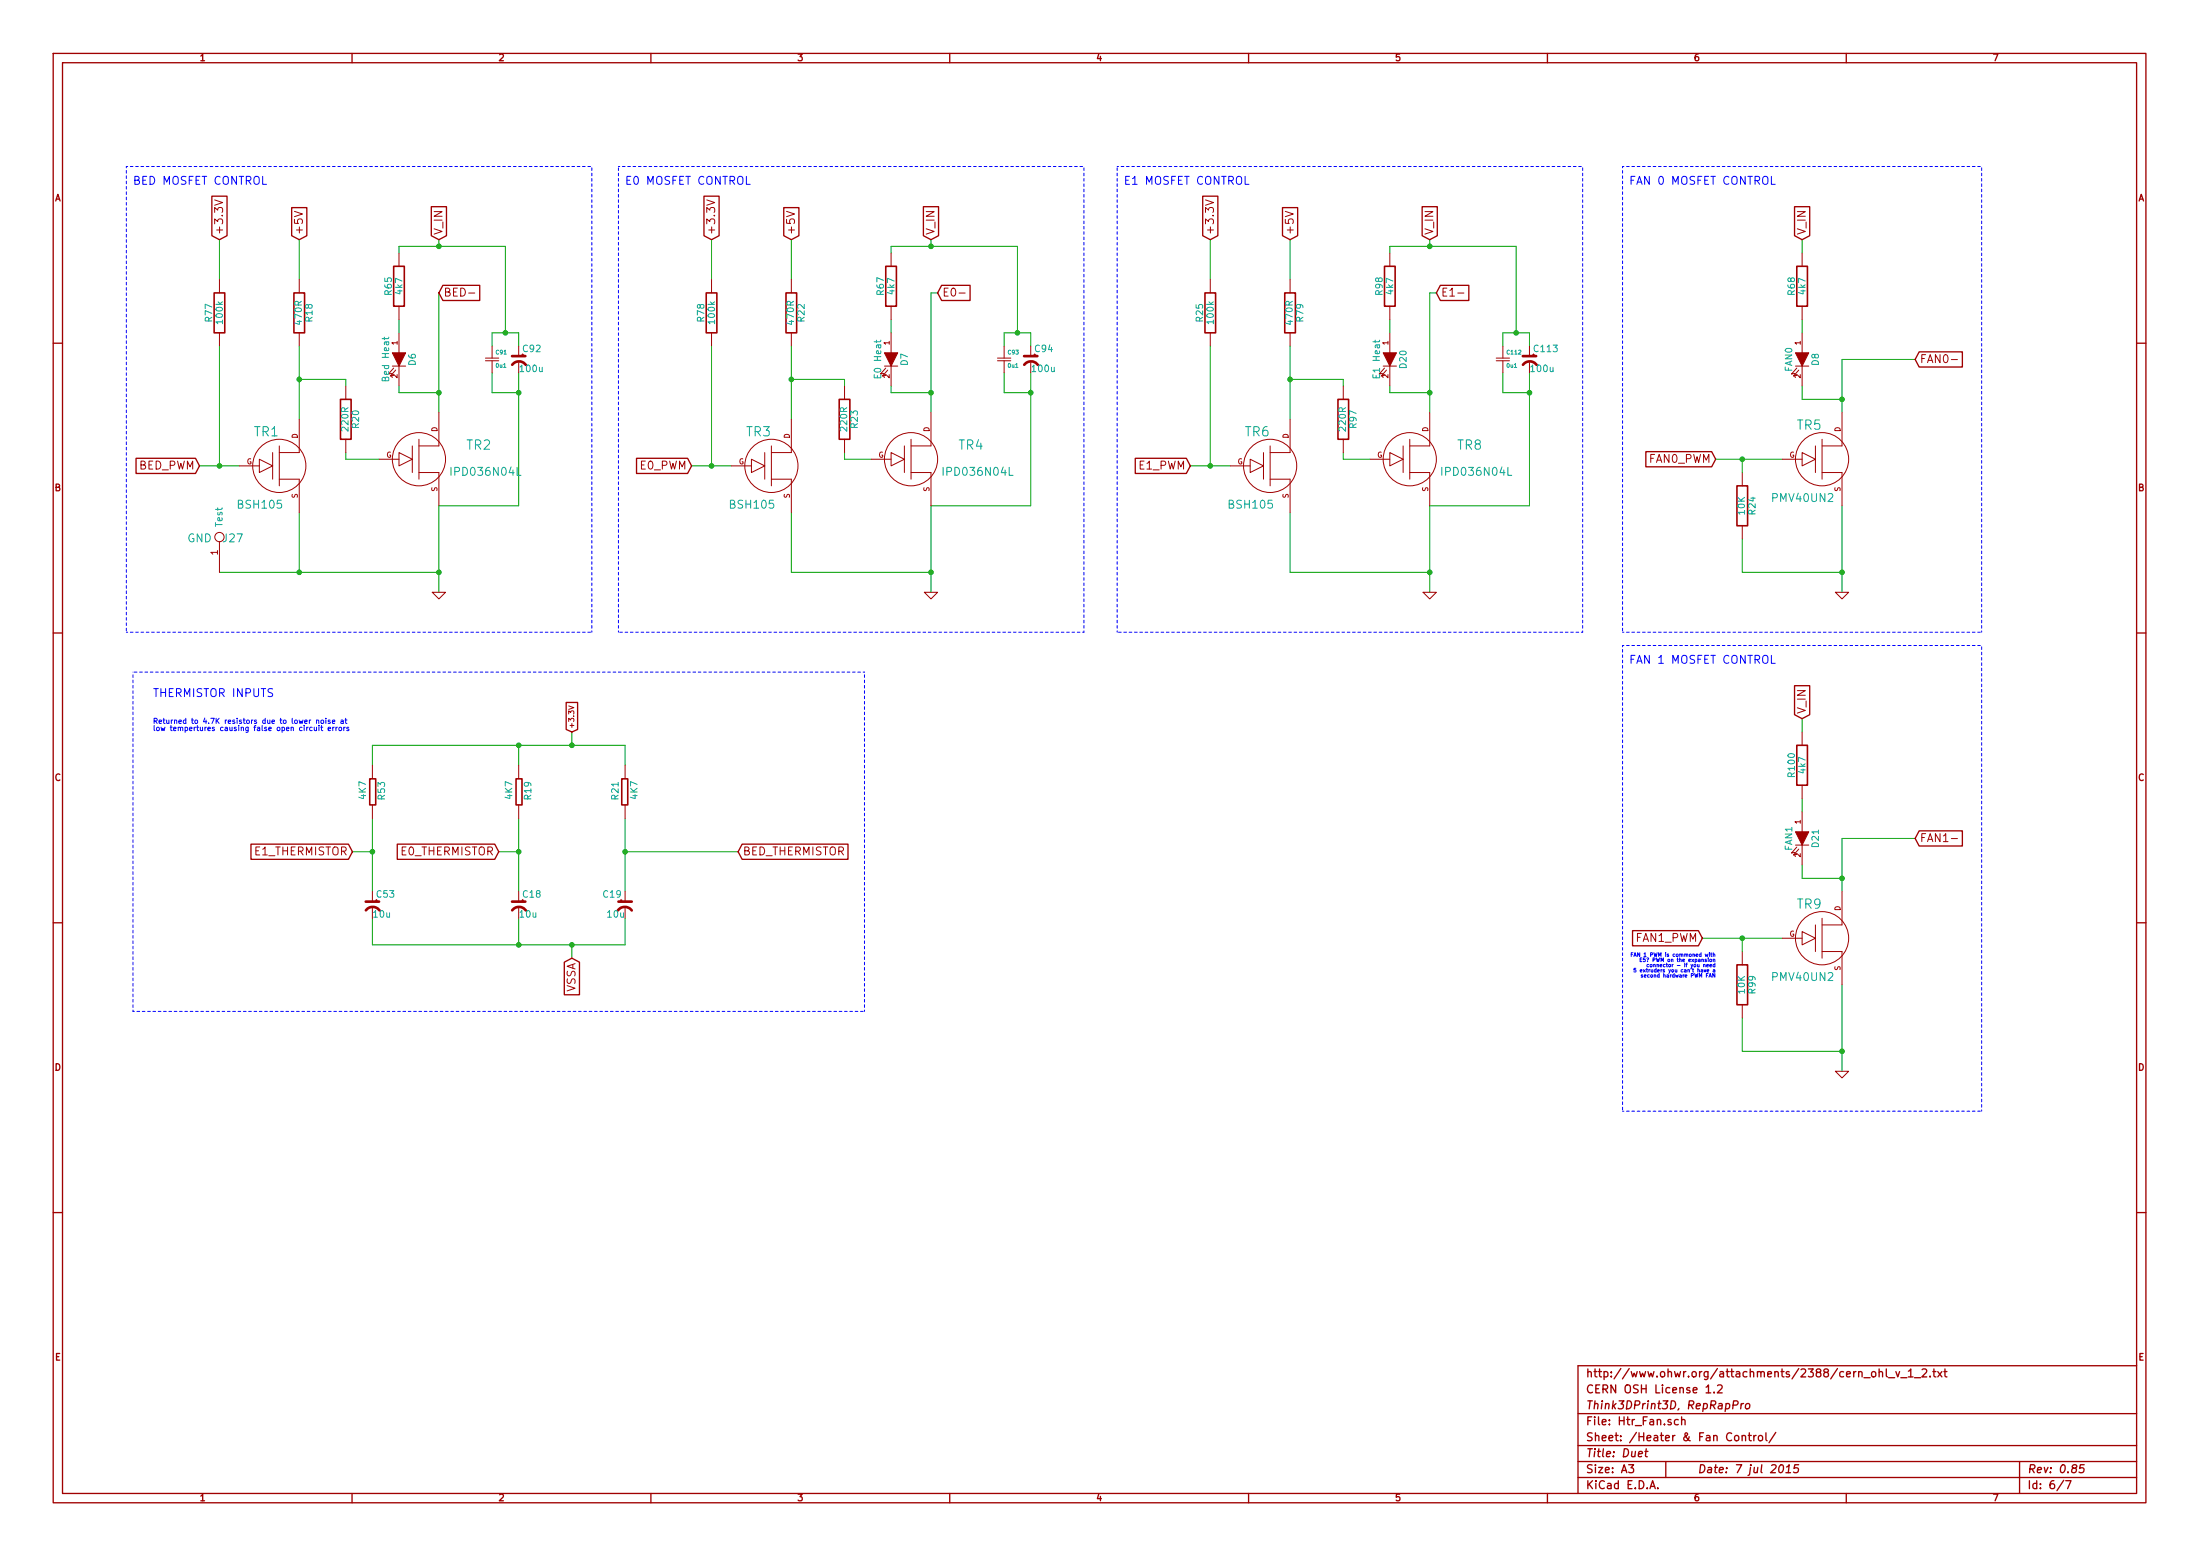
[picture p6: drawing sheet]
<svg xmlns="http://www.w3.org/2000/svg" width="420mm" height="297mm" viewBox="0 0 420 297" stroke-linecap="round" stroke-linejoin="round" font-family="sans-serif">
<g fill="none" stroke="#a00000" stroke-width=".25">
<path d="M10.2 10.2h399.6v276.7h-399.6zM11.9 12h396.2v273.1h-396.2zM67.2 10.2v1.8M124.3 10.2v1.8M181.4 10.2v1.8M238.5 10.2v1.8M295.5 10.2v1.8M352.6 10.2v1.8M40.5 37.5h2.9v7.5l-1.5 .8-1.4-.8zM55.7 39.6h2.9v5.4l-1.5 .8-1.4-.8zM82.4 39.5h2.9v5.5l-1.5 .8-1.4-.8zM134.4 37.5h2.9v7.5l-1.4 .8-1.5-.8z"/>
<path d="M149.7 39.6h2.9v5.4l-1.5 .8-1.4-.8zM176.4 39.5h2.8v5.5l-1.4 .8-1.4-.8zM229.7 37.5h2.9v7.5l-1.5 .8-1.4-.8zM244.9 39.6h2.9v5.4l-1.4 .8-1.5-.8zM271.6 39.5h2.9v5.5l-1.5 .8-1.4-.8zM342.7 39.5h2.9v5.5l-1.4 .8-1.5-.8zM84.6 54.5h7v2.9h-7l-.8-1.5zM179.8 54.5h5.5v2.9h-5.5l-.7-1.5zM275.1 54.5h5.4v2.9h-5.4l-.8-1.5zM10.2 65.5h1.7M366.5 67.2h8.3v2.9h-8.3l-.7-1.5zM408.1 65.5h1.7"/>
<path d="M26 87.5h11.3l.8 1.4-.8 1.5h-11.3zM121.6 87.5h9.7l.8 1.4-.8 1.5h-9.7zM216.8 87.5h9.8l.7 1.4-.7 1.5h-9.8zM314.3 86.2h12.6l.8 1.5-.8 1.4h-12.6zM10.2 120.8h1.7M108.1 134.1h2.2v5.2l-1.1 .4-1.1-.4zM342.7 130.9h2.9v5.5l-1.4 .8-1.5-.8zM408.1 120.8h1.7M366.5 158.6h8.3v2.9h-8.3l-.7-1.4zM10.2 176.2h1.7M47.9 161.1h18.6l.8 1.5-.8 1.4h-18.6zM75.9 161.1h18.6l.7 1.5-.7 1.4h-18.6z"/>
<path d="M141.7 161.1h20.3v2.9h-20.3l-.7-1.4zM311.8 177.7h12.6l.7 1.4-.7 1.5h-12.6zM408.1 176.2h1.7M107.8 183.7l1.4-.8 1.5 .8v6.2h-2.9zM10.2 231.5h1.7M408.1 231.5h1.7M301.4 269.9h106.7M301.4 276h106.7M301.4 279h106.7M311 279.6h1l-.5 .6 .4 .2v.6l-.2 .1-.7-.1M312.9 277.6l.8-.1-.1-.3h-.6l-.1 .7 .2 .2 .4-.1M314.1 277.1h.6"/>
<path d="M314.4 276.6l-.2 1.3 .4 .2M318.1 279v3.1M320.5 271.1l-.4-.1-.3 .3 .1 .6 .2 .1 .4-.1M321.2 271.1a.36 .36 0 0 1 .6 .1v.8M321.2 270.5v1.5M325.8 264.8l.5-.4v1.5M325.8 265.9h.9M327.4 265.8v.1M328 264.5l.6-.1 .2 .1 .1 .3-.9 1.1h.9M331 268.2h.7l.2-.3v-.3l-.2-.2h-.6l-.2 1.5M331.3 274.2l.3-.2 .4 .2v.7l-.2 .1-.5-.1zM332.6 267.9l-.2 1"/>
<path d="M332.7 274.2l.1-.1a.36 .36 0 0 1 .6 .2v.7M332.7 274v1M333 267.9l-.3 .1-.2 .2M333.5 268.1l.2-.2 .4 .2v.6l-.3 .2-.4-.1zM333.9 274h.6M334.1 273.5v1.3l.4 .2M334.9 274v1M335.4 274l-.3 .1-.2 .2M335.9 274.2l.2-.2 .4 .2v.7l-.2 .1-.4-.1zM337.3 273.5v1.3l.2 .2M339.1 273.4l-1.3 2M340 279.8l.3-.2a.88 .88 0 0 1-.3 1.5l-.2-.1-.1-.4z"/>
<path d="M343.5 279.6h-.7l-.2 .8 .2-.2 .6 .1 .1 .2-.2 .5-.2 .1-.6-.1M358.9 262l.1-.1a.36 .36 0 0 1 .5 .2v.8M358.9 261.3v1.6M360.2 261.3v1.3l.3 .3M360.7 263h1.1M362.1 261.8l.3 1.1 .4-1.1M363 263h1.2M364.5 261.8l.4-.5v1.6M364.5 262.9h.9M365.6 263h1.2M367.1 261.5l.6-.2 .2 .2 .1 .3-1 1.1h1M368.6 262.7v.2"/>
<path d="M369.1 261.8h.6M369.3 261.3v1.3l.4 .3M370.1 261.8l.8 1.1M370.9 261.8l-.8 1.1M371.2 261.8h.6M371.4 261.3v1.3l.4 .3M385.7 279v6.1M398 279.6h-.7l-.1 .8 .2-.2 .5 .1 .1 .2-.1 .5-.3 .1-.5-.1M408.1 260.7h-106.7v24.4M67.2 285.1v1.8M124.3 285.1v1.8M181.4 285.1v1.8"/>
<path d="M238.5 285.1v1.8M295.5 285.1v1.8M301.4 282.1h106.7M315.1 284.2l.5-1.5 .5 1.5M315.2 283.8h.8M316.6 284.1v.1M341.1 281.1h.9M341.2 280l.5-.4-.2 1.5M352.6 285.1v1.8M394.1 282.6l-1.3 2M394.5 282.7h1l-.6 1.5"/>
</g>
<g fill="none" stroke="#00a000" stroke-width=".19">
<path d="M41.9 45.8v7.6M57.1 45.8v7.6M76.2 48.3v-1.3h20.3v16.5M83.8 45.8v1.2M83.8 55.9v22.9M135.9 45.8v7.6M151.1 45.8v7.6M170.2 48.3v-1.3h24.1v16.5M177.8 45.8v1.2M179.1 55.9h-1.3v22.9M231.1 45.8v7.6M246.4 45.8v7.6"/>
<path d="M265.4 48.3v-1.3h24.2v16.5M273 45.8v1.2M274.3 55.9h-1.3v22.9M344.2 45.8v2.5M41.9 66.1v22.8M57.1 72.4h8.9v1.3M57.1 66.1v13.9M76.2 73.7v1.3h7.6M76.2 61v2.5M94 66.1v-2.6h5.1v2.6M94 71.2v3.8h5.1M99.1 71.2v25.4h-15.3v16.5"/>
<path d="M135.9 66.1v22.8M151.1 72.4h10.2v1.3M151.1 66.1v13.9M170.2 73.7v1.3h7.6M170.2 61v2.5M191.8 66.1v-2.6h5v2.6M191.8 71.2v3.8h5M196.8 71.2v25.4h-19v16.5M231.1 66.1v22.8M246.4 72.4h10.1v1.3M246.4 66.1v13.9M265.4 73.7v1.3h7.6"/>
<path d="M265.4 61v2.5M287 66.1v-2.6h5.1v2.6M287 71.2v3.8h5.1M292.1 71.2v25.4h-19.1v16.5M344.2 61v2.5M344.2 73.7v2.5h7.6M365.8 68.6h-14v10.2M38.1 88.9h7.6M57.1 97.8v11.5M66 86.4v1.3h6.4M132.1 88.9h7.6M151.1 97.8v11.5h26.7"/>
<path d="M161.3 86.4v1.3h5.1M227.3 88.9h7.6M246.4 97.8v11.5h26.6M256.5 86.4v1.3h5.1M327.7 87.7h12.7M332.7 87.7v2.5M351.8 96.6v16.5M41.9 109.3h41.9M332.7 102.9v6.4h19.1M109.2 139.7v2.6M344.2 137.2v2.5M71.1 146.1v-3.8h48.3v3.8"/>
<path d="M71.1 156.2v14M99.1 142.3v3.8M99.1 156.2v14M119.4 156.2v14M344.2 152.4v2.6M67.3 162.6h3.8M71.1 175.3v5.1h48.3v-5.1M95.2 162.6h3.9M99.1 175.3v5.1M119.4 162.6h21.6M325.1 179.1h15.3M332.7 179.1v2.5"/>
<path d="M344.2 165.1v2.6h7.6M365.8 160.1h-14v10.1M109.2 180.4v2.5M332.7 194.3v6.4h19.1M351.8 188v16.5"/>
</g>
<g fill="#00a000" stroke="#00a000" stroke-width=".25">
<circle cx="177.8" cy="47" r=".41"/>
<circle cx="196.8" cy="75" r=".41"/>
<circle cx="194.3" cy="63.5" r=".41"/>
<circle cx="96.5" cy="63.5" r=".41"/>
<circle cx="83.8" cy="47" r=".41"/>
<circle cx="99.1" cy="75" r=".41"/>
<circle cx="177.8" cy="109.3" r=".41"/>
<circle cx="41.9" cy="88.9" r=".41"/>
<circle cx="83.8" cy="109.3" r=".41"/>
<circle cx="177.8" cy="75" r=".41"/>
<circle cx="109.2" cy="142.3" r=".41"/>
<circle cx="151.1" cy="72.4" r=".41"/>
<circle cx="99.1" cy="162.6" r=".41"/>
<circle cx="119.4" cy="162.6" r=".41"/>
<circle cx="109.2" cy="180.4" r=".41"/>
<circle cx="57.1" cy="72.4" r=".41"/>
<circle cx="83.8" cy="75" r=".41"/>
<circle cx="351.8" cy="76.2" r=".41"/>
<circle cx="135.9" cy="88.9" r=".41"/>
<circle cx="351.8" cy="109.3" r=".41"/>
<circle cx="57.1" cy="109.3" r=".41"/>
<circle cx="71.1" cy="162.6" r=".41"/>
<circle cx="273" cy="47" r=".41"/>
<circle cx="292.1" cy="75" r=".41"/>
<circle cx="289.6" cy="63.5" r=".41"/>
<circle cx="273" cy="109.3" r=".41"/>
<circle cx="273" cy="75" r=".41"/>
<circle cx="246.4" cy="72.4" r=".41"/>
<circle cx="231.1" cy="88.9" r=".41"/>
<circle cx="332.7" cy="87.7" r=".41"/>
<circle cx="351.8" cy="167.7" r=".41"/>
<circle cx="351.8" cy="200.7" r=".41"/>
<circle cx="332.7" cy="179.1" r=".41"/>
<circle cx="99.1" cy="142.3" r=".41"/>
<circle cx="99.1" cy="180.4" r=".41"/>
</g>
<g fill="none" stroke="#00f" stroke-width=".19" stroke-dasharray=".5" stroke-dashoffset=".3">
<path d="M24.1 31.8h88.9M24.1 31.8v88.9M118.1 31.8h88.9M213.4 31.8h88.9M309.9 31.8h68.6M309.9 31.8v88.9M24.1 120.7h88.9M113 120.7v-88.9M118.1 120.7v-88.9M165.1 128.3h-139.7M207 120.7v-88.9M207 120.7h-88.9"/>
<path d="M213.4 120.7v-88.9M302.3 120.7v-88.9M302.3 120.7h-88.9M309.9 120.7h68.6M309.9 123.2h68.6M309.9 123.2v88.9M378.5 120.7v-88.9M25.4 193.1v-64.8M25.4 193.1h139.7M165.1 193.1v-64.8M309.9 212.1h68.6M378.5 212.1v-88.9"/>
</g>
<g fill="none" stroke="#a00000" stroke-width=".19">
<path d="M41 38.2l1.5 .5-1.5 .5M135 38.2l1.5 .5-1.5 .5M230.2 38.2l1.5 .5-1.5 .5M41.9 53.4v2.5M57.1 53.4v2.5M76.2 48.3v2.5M76.2 58.5v2.5M89.5 55.9h1.2M135.9 53.4v2.5M151.1 53.4v2.5M170.2 48.3v2.5M170.2 58.5v2.5"/>
<path d="M183.2 55.9h1.1M231.1 53.4v2.5M246.4 53.4v2.5M265.4 48.3v2.5M265.4 58.5v2.5M278.4 55.9h1.2M344.2 48.3v2.5M344.2 58.5v2.5M41.9 63.5v2.6M57.1 63.5v2.6M66 73.7v2.5M74.9 69.9h2.6"/>
<path d="M75.2 70.3l-1 1.1 .6-.1M75.6 70.6l-1.1 1.2 .7-.1M76.2 63.5v3.8M76.2 69.9v3.8M83.8 78.8v6.3h-3.8M92.7 68.9h2.5M92.7 68.4h2.5M94 66.1v2.3M94 68.9v2.3M99.1 66.1v1.9M135.9 63.5v2.6M151.1 63.5v2.6"/>
<path d="M161.3 73.7v2.5M168.9 69.9h2.5M169.2 70.3l-1.1 1.1 .7-.1M169.5 70.6l-1 1.2 .7-.1M170.2 63.5v3.8M170.2 69.9v3.8M177.8 78.8v6.3h-3.8M190.5 68.9h2.5M190.5 68.4h2.5M191.8 66.1v2.3M191.8 68.9v2.3M196.8 66.1v1.9"/>
<path d="M231.1 63.5v2.6M246.4 63.5v2.6M256.5 73.7v2.5M264.2 69.9h2.5M264.4 70.3l-1 1.1 .6-.1M264.8 70.6l-1 1.2 .6-.1M265.4 63.5v3.8M265.4 69.9v3.8M273 78.8v6.3h-3.8M285.7 68.9h2.6M285.7 68.4h2.6M287 66.1v2.3"/>
<path d="M287 68.9v2.3M292.1 66.1v1.9M342.9 69.9h2.5M343.2 70.3l-1.1 1.1 .7-.1M343.5 70.6l-1 1.2 .7-.1M344.2 63.5v3.8M344.2 69.9v3.8M351.8 78.8v6.3h-3.8M372.7 68.6h1.1M45.7 88.9h3.8M49.5 87.7l2.6 1.2-2.6 1.3zM52.1 86.4v5.1"/>
<path d="M53.3 91.5h3.8v6.3M53.3 85.1v7.6M57.1 80v6.4h-3.8M66 83.9v2.5M72.4 87.7h3.8M76.2 86.4l2.5 1.3-2.5 1.2zM78.7 85.1v5.1M80 90.2h3.8v6.4M80 83.9v7.6M139.7 88.9h3.8M143.5 87.7l2.5 1.2-2.5 1.3zM146 86.4v5.1"/>
<path d="M147.3 91.5h3.8v6.3M147.3 85.1v7.6M151.1 80v6.4h-3.8M161.3 83.9v2.5M166.4 87.7h3.8M170.2 86.4l2.5 1.3-2.5 1.2zM172.7 85.1v5.1M174 90.2h3.8v6.4M174 83.9v7.6M234.9 88.9h3.9M238.8 87.7l2.5 1.2-2.5 1.3zM241.3 86.4v5.1"/>
<path d="M242.6 91.5h3.8v6.3M242.6 85.1v7.6M246.4 80v6.4h-3.8M256.5 83.9v2.5M261.6 87.7h3.8M265.4 86.4l2.6 1.3-2.6 1.2zM268 85.1v5.1M269.2 90.2h3.8v6.4M269.2 83.9v7.6M332.7 90.2v2.5M340.4 87.7h3.8M344.2 86.4l2.5 1.3-2.5 1.2z"/>
<path d="M346.7 85.1v5.1M348 83.9v7.6M348 90.2h3.8v6.4M41.9 103.4v5.9M82.5 113.1h2.6l-1.3 1.2zM176.5 113.1h2.6l-1.3 1.2zM271.8 113.1h2.5l-1.3 1.2zM332.7 100.4v2.5M350.5 113.1h2.6l-1.3 1.2zM108.6 134.8l1 .3-1 .3M344.2 139.7v2.6M71.1 146.1v2.5"/>
<path d="M71.1 153.7v2.5M99.1 146.1v2.5M99.1 153.7v2.5M119.4 146.1v2.5M119.4 153.7v2.5M344.2 149.9v2.5M344.2 155v3.8M71.1 170.2v1.9M99.1 170.2v1.9M119.4 170.2v1.9M340.4 179.1h3.8M342.9 161.3h2.5"/>
<path d="M343.2 161.7l-1.1 1.2 .7-.2M343.5 162.1l-1 1.1 .7-.1M344.2 177.8l2.5 1.3-2.5 1.3zM344.2 161.3v3.8M346.7 176.6v5M348 175.3v7.6M351.8 170.2v6.4h-3.8M372.7 160.1h1.1M332.7 181.6v2.6M332.7 191.8v2.5M348 181.6h3.8v6.4M350.5 204.5h2.6l-1.3 1.3z"/>
<circle cx="53.3" cy="88.9" r="5.1"/>
<circle cx="80" cy="87.7" r="5.1"/>
<circle cx="147.3" cy="88.9" r="5.1"/>
<circle cx="174" cy="87.7" r="5.1"/>
<circle cx="242.6" cy="88.9" r="5.1"/>
<circle cx="269.2" cy="87.7" r="5.1"/>
<circle cx="348" cy="87.7" r="5.1"/>
<circle cx="41.9" cy="102.5" r=".89"/>
<circle cx="348" cy="179.1" r="5.1"/>
</g>
<path d="M97.8 68h2.5M97.8 69.6a1.64 1.64 0 0 1 2.6 .1M195.6 68h2.5M195.6 69.6a1.64 1.64 0 0 1 2.6 .1M290.8 68h2.6M290.9 69.6a1.64 1.64 0 0 1 2.6 .1M69.8 172.1h2.6M69.9 173.8a1.64 1.64 0 0 1 2.6 0M97.8 172.1h2.5M97.8 173.8a1.64 1.64 0 0 1 2.6 0M118 173.8a1.65 1.65 0 0 1 2.6 0M118.1 172.1h2.5" fill="none" stroke="#a00000" stroke-width=".51"/>
<g fill="none" stroke="#a00000" stroke-width=".3">
<path d="M40.9 55.9h2v7.6h-2zM56.1 55.9h2.1v7.6h-2.1zM75.2 50.8h2v7.7h-2zM134.9 55.9h2v7.6h-2zM150.1 55.9h2v7.6h-2zM169.2 50.8h2v7.7h-2zM230.1 55.9h2.1v7.6h-2.1zM245.4 55.9h2v7.6h-2zM264.4 50.8h2v7.7h-2zM343.2 50.8h2v7.7h-2zM65 76.2h2.1v7.7h-2.1zM160.3 76.2h2v7.7h-2z"/>
<path d="M255.5 76.2h2.1v7.7h-2.1zM331.7 92.7h2.1v7.7h-2.1zM70.6 148.7h1.2v5h-1.2zM98.6 148.7h1.1v5h-1.1zM118.7 148.7h1.2v5h-1.2zM343.2 142.3h2v7.6h-2zM331.7 184.2h2.1v7.6h-2.1z"/>
</g>
<g fill="#a00000" stroke="#a00000" stroke-width=".19">
<path d="M342.9 67.3h2.5l-1.2 2.6z"/>
<path d="M168.9 67.3h2.5l-1.2 2.6z"/>
<path d="M74.9 67.3h2.6l-1.3 2.6z"/>
<path d="M264.2 67.3h2.5l-1.3 2.6z"/>
<path d="M342.9 158.8h2.5l-1.2 2.5z"/>
</g>
<path d="M73.4 64.3v.5M74.2 64.3l-.1 .4h-1.1M98.8 89.2v1.5h.7M192.7 89.2v1.5h.8M288 89.2v1.5h.7" fill="none" stroke="#00a0a0" stroke-width=".19"/>
<g fill="none" stroke="#00f" stroke-width=".19">
<path d="M50.2 33.7v1.5h.7M142.5 33.7v1.5h.8M237.8 33.7v1.5h.7M338.3 33.7v1.5h.7M59.1 137.5v.6M59.4 137.5l-.3 .2M59.6 138.9l-.3-.1-.2 .2 .1 .4h.4M60 138.8l.1 .6h.4M60.5 137.6l.3-.1 .1 .6M60.5 137.5v.6M60.5 138.8v.7M60.9 138.5v.1"/>
<path d="M60.9 138.8v.7M61.3 138.8h.3M61.3 137.6l.2-.1 .3 .1v.4h-.5zM61.4 138.5v.9l.2 .1M62.2 137.1v.1M62.2 137.5v.6M62.7 139.2l.4-.1v-.2l-.3-.1-.1 .2v.4h.4M63 137.5h-.2l-.1 .1 .3 .2v.3h-.3M63.5 137.8l.5-.1-.1-.2h-.3l-.1 .1v.5h.4M63.6 138.8v.7M63.8 138.8l-.2 .2M64.2 138.8v.7"/>
<path d="M64.4 138.8l-.2 .2M64.8 138.9l.1-.1 .3 .1v.5h-.4zM65.1 137.5h.4l.1 .6M65.6 137.7l-.5 .2 .1 .2h.4M65.7 138.8v.7M65.9 137.5h.4M65.9 138.8l-.2 .2M66 137.1v.9l.3 .1M66.6 138.9l-.2-.1-.2 .2 .4 .2v.2h-.4M338.3 125.1v1.5h.7M311.5 182.2h.3M311.9 181.9h-.4v.7"/>
<path d="M312 182.6l.3-.7 .2 .7M312.1 182.4h.3M312.4 184.8h-.3l-.1 .4h.4v.3h-.4M313.2 181.9v.7l-.4-.7v.7M313.2 183.2h.3M313.3 185.3h.3v-.2l-.3 .1v.3h.3M313.6 182.9h-.4v.7h.4M313.7 186.1l-.3 .1 .3 .1v.2h-.3M313.8 185.1l.4 .5M314 186.3l.4-.1-.1-.1-.3 .1 .1 .3h.2M314.2 182.9h-.3l-.1 .3h.4v.3h-.4M314.2 185.1l-.4 .5"/>
<path d="M314.9 184.1l-.4 .1 .1 .3h.3M315.2 184.2h.3v.3h-.3zM315.8 184.2l.3-.1v.5M315.8 184.1v.5M327.2 182.2h.3v.4M327.2 183.2l.3-.1v.5M327.2 185.1l.3 .1v.4h-.2l-.1-.3h.3M327.2 181.9v.7M327.5 184.1l-.3 .1v.3h.3M327.5 185.8v.7l-.4-.7v.7M327.5 183.9v.7"/>
</g>
<g font-size="2.5" fill="#00a0a0">
<text x="48.5" y="83.4">TR1</text>
<text x="142.5" y="83.4">TR3</text>
<text x="237.8" y="83.4">TR6</text>
<text x="343.2" y="82.1">TR5</text>
<text x="89.1" y="85.9">TR2</text>
<text x="183.1" y="85.9">TR4</text>
<text x="278.3" y="85.9">TR8</text>
<text x="343.2" y="173.6">TR9</text>
</g>
<g font-size="2.1" fill="#00f">
<text x="25.4" y="35.3">BED MOSFET CONTROL</text>
<text x="119.4" y="35.3">E0 MOSFET CONTROL</text>
<text x="214.6" y="35.3">E1 MOSFET CONTROL</text>
<text x="311.1" y="35.3">FAN 0 MOSFET CONTROL</text>
<text x="311.1" y="126.8">FAN 1 MOSFET CONTROL</text>
<text x="29.2" y="133.1">THERMISTOR INPUTS</text>
</g>
<g font-size="2.1" fill="#a00000">
<text x="42.7" y="44.8" transform="rotate(-90 42.7 44.8)">+3.3V</text>
<text x="57.9" y="44.8" transform="rotate(-90 57.9 44.8)">+5V</text>
<text x="84.6" y="44.8" transform="rotate(-90 84.6 44.8)">V_IN</text>
<text x="136.7" y="44.8" transform="rotate(-90 136.7 44.8)">+3.3V</text>
<text x="151.9" y="44.8" transform="rotate(-90 151.9 44.8)">+5V</text>
<text x="178.6" y="44.8" transform="rotate(-90 178.6 44.8)">V_IN</text>
<text x="231.9" y="44.8" transform="rotate(-90 231.9 44.8)">+3.3V</text>
<text x="247.1" y="44.8" transform="rotate(-90 247.1 44.8)">+5V</text>
<text x="273.8" y="44.8" transform="rotate(-90 273.8 44.8)">V_IN</text>
<text x="344.9" y="44.8" transform="rotate(-90 344.9 44.8)">V_IN</text>
<text x="84.7" y="56.7">BED-</text>
<text x="180" y="56.7">E0-</text>
<text x="275.2" y="56.7">E1-</text>
<text x="366.7" y="69.4">FAN0-</text>
<text x="26.3" y="89.7">BED_PWM</text>
<text x="122.2" y="89.7">E0_PWM</text>
<text x="217.4" y="89.7">E1_PWM</text>
<text x="314.8" y="88.4">FAN0_PWM</text>
<text x="344.9" y="136.3" transform="rotate(-90 344.9 136.3)">V_IN</text>
<text x="366.7" y="160.8">FAN1-</text>
<text x="48.6" y="163.4">E1_THERMISTOR</text>
<text x="76.5" y="163.4">E0_THERMISTOR</text>
<text x="141.9" y="163.4">BED_THERMISTOR</text>
<text x="312.3" y="179.9">FAN1_PWM</text>
<text x="110" y="189.6" transform="rotate(-90 110 189.6)">VSSA</text>
<text x="302.9" y="263">http://www.ohwr.org/attachments/2388/cern_ohl_v_1_2.txt</text>
<text x="302.9" y="269.1">Think3DPrint3D, RepRapPro</text>
<text x="302.9" y="266.1">CERN OSH License 1.2</text>
<text x="302.9" y="272.1">File: Htr_Fan.sch</text>
<text x="302.9" y="275.2">Sheet: /Heater &amp; Fan Control/</text>
<text x="302.9" y="281.3">Size: A3</text>
<text x="302.9" y="278.2">Title: Duet</text>
<text x="324.2" y="281.3">Date: 7 jul 2015</text>
<text x="387.2" y="281.3">Rev: 0.85</text>
<text x="302.9" y="284.3">KiCad E.D.A.</text>
<text x="387.2" y="284.3">Id: 6/7</text>
</g>
<g font-size="2.1" fill="#00a0a0">
<text x="86.6" y="90.9">IPD036N04L</text>
<text x="180.6" y="90.9">IPD036N04L</text>
<text x="275.8" y="90.9">IPD036N04L</text>
<text x="338.7" y="95.9">PMV40UN2</text>
<text x="45.6" y="97.2">BSH105</text>
<text x="139.6" y="97.2">BSH105</text>
<text x="234.8" y="97.2">BSH105</text>
<text x="35.7" y="103.6">GND</text>
<text x="42.7" y="103.6">J27</text>
<text x="338.7" y="187.3">PMV40UN2</text>
</g>
<g font-size="1.8" fill="#a00000">
<text x="38.2" y="11.7">1</text>
<text x="95.3" y="11.7">2</text>
<text x="152.4" y="11.7">3</text>
<text x="209.4" y="11.7">4</text>
<text x="266.5" y="11.7">5</text>
<text x="323.6" y="11.7">6</text>
<text x="380.7" y="11.7">7</text>
<text x="10.4" y="38.5">A</text>
<text x="408.3" y="38.5">A</text>
<text x="10.4" y="93.8">B</text>
<text x="408.3" y="93.8">B</text>
<text x="41.7" y="105.9" transform="rotate(-90 41.7 105.9)">1</text>
<text x="10.4" y="149.1">C</text>
<text x="408.3" y="149.1">C</text>
<text x="10.4" y="204.5">D</text>
<text x="408.3" y="204.5">D</text>
<text x="10.5" y="259.8">E</text>
<text x="408.4" y="259.8">E</text>
<text x="38.2" y="286.6">1</text>
<text x="95.3" y="286.6">2</text>
<text x="152.4" y="286.6">3</text>
<text x="209.4" y="286.6">4</text>
<text x="266.5" y="286.6">5</text>
<text x="323.6" y="286.6">6</text>
<text x="380.7" y="286.6">7</text>
</g>
<g font-size="1.8" fill="#00a0a0">
<text x="74.9" y="56.3" transform="rotate(-90 74.9 56.3)">R65</text>
<text x="76.9" y="56.1" transform="rotate(-90 76.9 56.1)">4k7</text>
<text x="168.9" y="56.3" transform="rotate(-90 168.9 56.3)">R67</text>
<text x="170.9" y="56.1" transform="rotate(-90 170.9 56.1)">4k7</text>
<text x="264.1" y="56.3" transform="rotate(-90 264.1 56.3)">R98</text>
<text x="266.1" y="56.1" transform="rotate(-90 266.1 56.1)">4k7</text>
<text x="342.8" y="56.3" transform="rotate(-90 342.8 56.3)">R68</text>
<text x="344.9" y="56.1" transform="rotate(-90 344.9 56.1)">4k7</text>
<text x="40.6" y="61.4" transform="rotate(-90 40.6 61.4)">R77</text>
<text x="42.6" y="61.7" transform="rotate(-90 42.6 61.7)">100k</text>
<text x="57.7" y="61.8" transform="rotate(-90 57.7 61.8)">470R</text>
<text x="59.7" y="61.4" transform="rotate(-90 59.7 61.4)">R18</text>
<text x="134.6" y="61.4" transform="rotate(-90 134.6 61.4)">R78</text>
<text x="136.6" y="61.7" transform="rotate(-90 136.6 61.7)">100k</text>
<text x="151.7" y="61.8" transform="rotate(-90 151.7 61.8)">470R</text>
<text x="153.7" y="61.4" transform="rotate(-90 153.7 61.4)">R22</text>
<text x="229.8" y="61.4" transform="rotate(-90 229.8 61.4)">R25</text>
<text x="231.9" y="61.7" transform="rotate(-90 231.9 61.7)">100k</text>
<text x="246.9" y="61.8" transform="rotate(-90 246.9 61.8)">470R</text>
<text x="249" y="61.4" transform="rotate(-90 249 61.4)">R79</text>
<text x="79.5" y="69.7" transform="rotate(-90 79.5 69.7)">D6</text>
<text x="99.4" y="71.1">100u</text>
<text x="99.9" y="67.3">C92</text>
<text x="168.4" y="71.8" transform="rotate(-90 168.4 71.8)">E0 Heat</text>
<text x="173.4" y="69.7" transform="rotate(-90 173.4 69.7)">D7</text>
<text x="197.2" y="71.1">100u</text>
<text x="197.7" y="67.3">C94</text>
<text x="263.6" y="71.8" transform="rotate(-90 263.6 71.8)">E1 Heat</text>
<text x="268.7" y="70.2" transform="rotate(-90 268.7 70.2)">D20</text>
<text x="292.5" y="71.1">100u</text>
<text x="293.1" y="67.3">C113</text>
<text x="342.3" y="70.9" transform="rotate(-90 342.3 70.9)">FAN0</text>
<text x="347.4" y="69.7" transform="rotate(-90 347.4 69.7)">D8</text>
<text x="74.4" y="72.5" transform="rotate(-90 74.4 72.5)">Bed Heat</text>
<text x="66.6" y="82.2" transform="rotate(-90 66.6 82.2)">220R</text>
<text x="68.6" y="81.7" transform="rotate(-90 68.6 81.7)">R20</text>
<text x="161.8" y="82.2" transform="rotate(-90 161.8 82.2)">220R</text>
<text x="163.9" y="81.7" transform="rotate(-90 163.9 81.7)">R23</text>
<text x="257.1" y="82.2" transform="rotate(-90 257.1 82.2)">220R</text>
<text x="259.1" y="81.7" transform="rotate(-90 259.1 81.7)">R97</text>
<text x="42.5" y="100.6" transform="rotate(-90 42.5 100.6)">Test</text>
<text x="333.3" y="98.2" transform="rotate(-90 333.3 98.2)">10K</text>
<text x="335.3" y="98.2" transform="rotate(-90 335.3 98.2)">R24</text>
<text x="342.8" y="148.2" transform="rotate(-90 342.8 148.2)">R100</text>
<text x="344.9" y="147.6" transform="rotate(-90 344.9 147.6)">4k7</text>
<text x="70" y="152.5" transform="rotate(-90 70 152.5)">4K7</text>
<text x="73.6" y="152.6" transform="rotate(-90 73.6 152.6)">R53</text>
<text x="97.9" y="152.5" transform="rotate(-90 97.9 152.5)">4K7</text>
<text x="101.5" y="152.6" transform="rotate(-90 101.5 152.6)">R19</text>
<text x="118.2" y="152.6" transform="rotate(-90 118.2 152.6)">R21</text>
<text x="121.8" y="152.5" transform="rotate(-90 121.8 152.5)">4K7</text>
<text x="347.4" y="161.7" transform="rotate(-90 347.4 161.7)">D21</text>
<text x="342.3" y="162.4" transform="rotate(-90 342.3 162.4)">FAN1</text>
<text x="72" y="171.4">C53</text>
<text x="99.9" y="171.4">C18</text>
<text x="115.3" y="171.4">C19</text>
<text x="71.4" y="175.2">10u</text>
<text x="99.3" y="175.2">10u</text>
<text x="116.1" y="175.2">10u</text>
<text x="333.3" y="189.6" transform="rotate(-90 333.3 189.6)">10K</text>
<text x="335.3" y="189.6" transform="rotate(-90 335.3 189.6)">R99</text>
</g>
<g font-size="1.4" fill="#a00000">
<text x="75.9" y="65.8" transform="rotate(-90 75.9 65.8)">1</text>
<text x="169.9" y="65.8" transform="rotate(-90 169.9 65.8)">1</text>
<text x="265.2" y="65.8" transform="rotate(-90 265.2 65.8)">1</text>
<text x="343.9" y="65.8" transform="rotate(-90 343.9 65.8)">1</text>
<text x="75.9" y="72.2" transform="rotate(-90 75.9 72.2)">2</text>
<text x="169.9" y="72.2" transform="rotate(-90 169.9 72.2)">2</text>
<text x="265.2" y="72.2" transform="rotate(-90 265.2 72.2)">2</text>
<text x="343.9" y="72.2" transform="rotate(-90 343.9 72.2)">2</text>
<text x="56.9" y="83.7" transform="rotate(-90 56.9 83.7)">D</text>
<text x="83.6" y="82.5" transform="rotate(-90 83.6 82.5)">D</text>
<text x="150.9" y="83.7" transform="rotate(-90 150.9 83.7)">D</text>
<text x="177.5" y="82.5" transform="rotate(-90 177.5 82.5)">D</text>
<text x="246.1" y="83.7" transform="rotate(-90 246.1 83.7)">D</text>
<text x="272.8" y="82.5" transform="rotate(-90 272.8 82.5)">D</text>
<text x="351.5" y="82.5" transform="rotate(-90 351.5 82.5)">D</text>
<text x="47.1" y="88.7">G</text>
<text x="73.8" y="87.4">G</text>
<text x="141.1" y="88.7">G</text>
<text x="167.7" y="87.4">G</text>
<text x="236.3" y="88.7">G</text>
<text x="263" y="87.4">G</text>
<text x="341.7" y="87.4">G</text>
<text x="56.9" y="95.1" transform="rotate(-90 56.9 95.1)">S</text>
<text x="83.6" y="93.8" transform="rotate(-90 83.6 93.8)">S</text>
<text x="150.9" y="95.1" transform="rotate(-90 150.9 95.1)">S</text>
<text x="177.5" y="93.8" transform="rotate(-90 177.5 93.8)">S</text>
<text x="246.1" y="95.1" transform="rotate(-90 246.1 95.1)">S</text>
<text x="272.8" y="93.8" transform="rotate(-90 272.8 93.8)">S</text>
<text x="351.5" y="93.8" transform="rotate(-90 351.5 93.8)">S</text>
<text x="109.7" y="139.1" transform="rotate(-90 109.7 139.1)">+3.3V</text>
<text x="343.9" y="157.3" transform="rotate(-90 343.9 157.3)">1</text>
<text x="343.9" y="163.6" transform="rotate(-90 343.9 163.6)">2</text>
<text x="351.5" y="173.9" transform="rotate(-90 351.5 173.9)">D</text>
<text x="341.7" y="178.9">G</text>
<text x="351.5" y="185.3" transform="rotate(-90 351.5 185.3)">S</text>
</g>
<g font-size="1.4" fill="#00f">
<text x="29.2" y="138.2">Returned to 4.7K resistors due to lower noise at</text>
<text x="29.2" y="139.6">low tempertures causing false open circuit errors</text>
</g>
<g font-size="1.1" fill="#00a0a0">
<text x="94.8" y="67.7">C91</text>
<text x="94.8" y="70.2">0u1</text>
<text x="192.6" y="67.7">C93</text>
<text x="192.6" y="70.2">0u1</text>
<text x="287.8" y="70.2">0u1</text>
<text x="287.9" y="67.7">C112</text>
</g>
<g font-size="1" fill="#00f">
<text x="313.2" y="182.7">FAN 1 PWM is commoned with</text>
<text x="314.4" y="185.6">5 extruders you can't have a</text>
<text x="314.7" y="183.7">E5? PWM on the expansion</text>
<text x="316.8" y="184.6">connector - If you need</text>
<text x="314.5" y="186.6">second hardware PWM FAN</text>
</g>
<g font-size=".7" fill="#a00000">
<text x="99.6" y="68">+</text>
<text x="197.4" y="68">+</text>
<text x="292.7" y="68">+</text>
<text x="71.7" y="172.1">+</text>
<text x="99.6" y="172.1">+</text>
<text x="118.4" y="172.1">+</text>
</g>
</svg>
